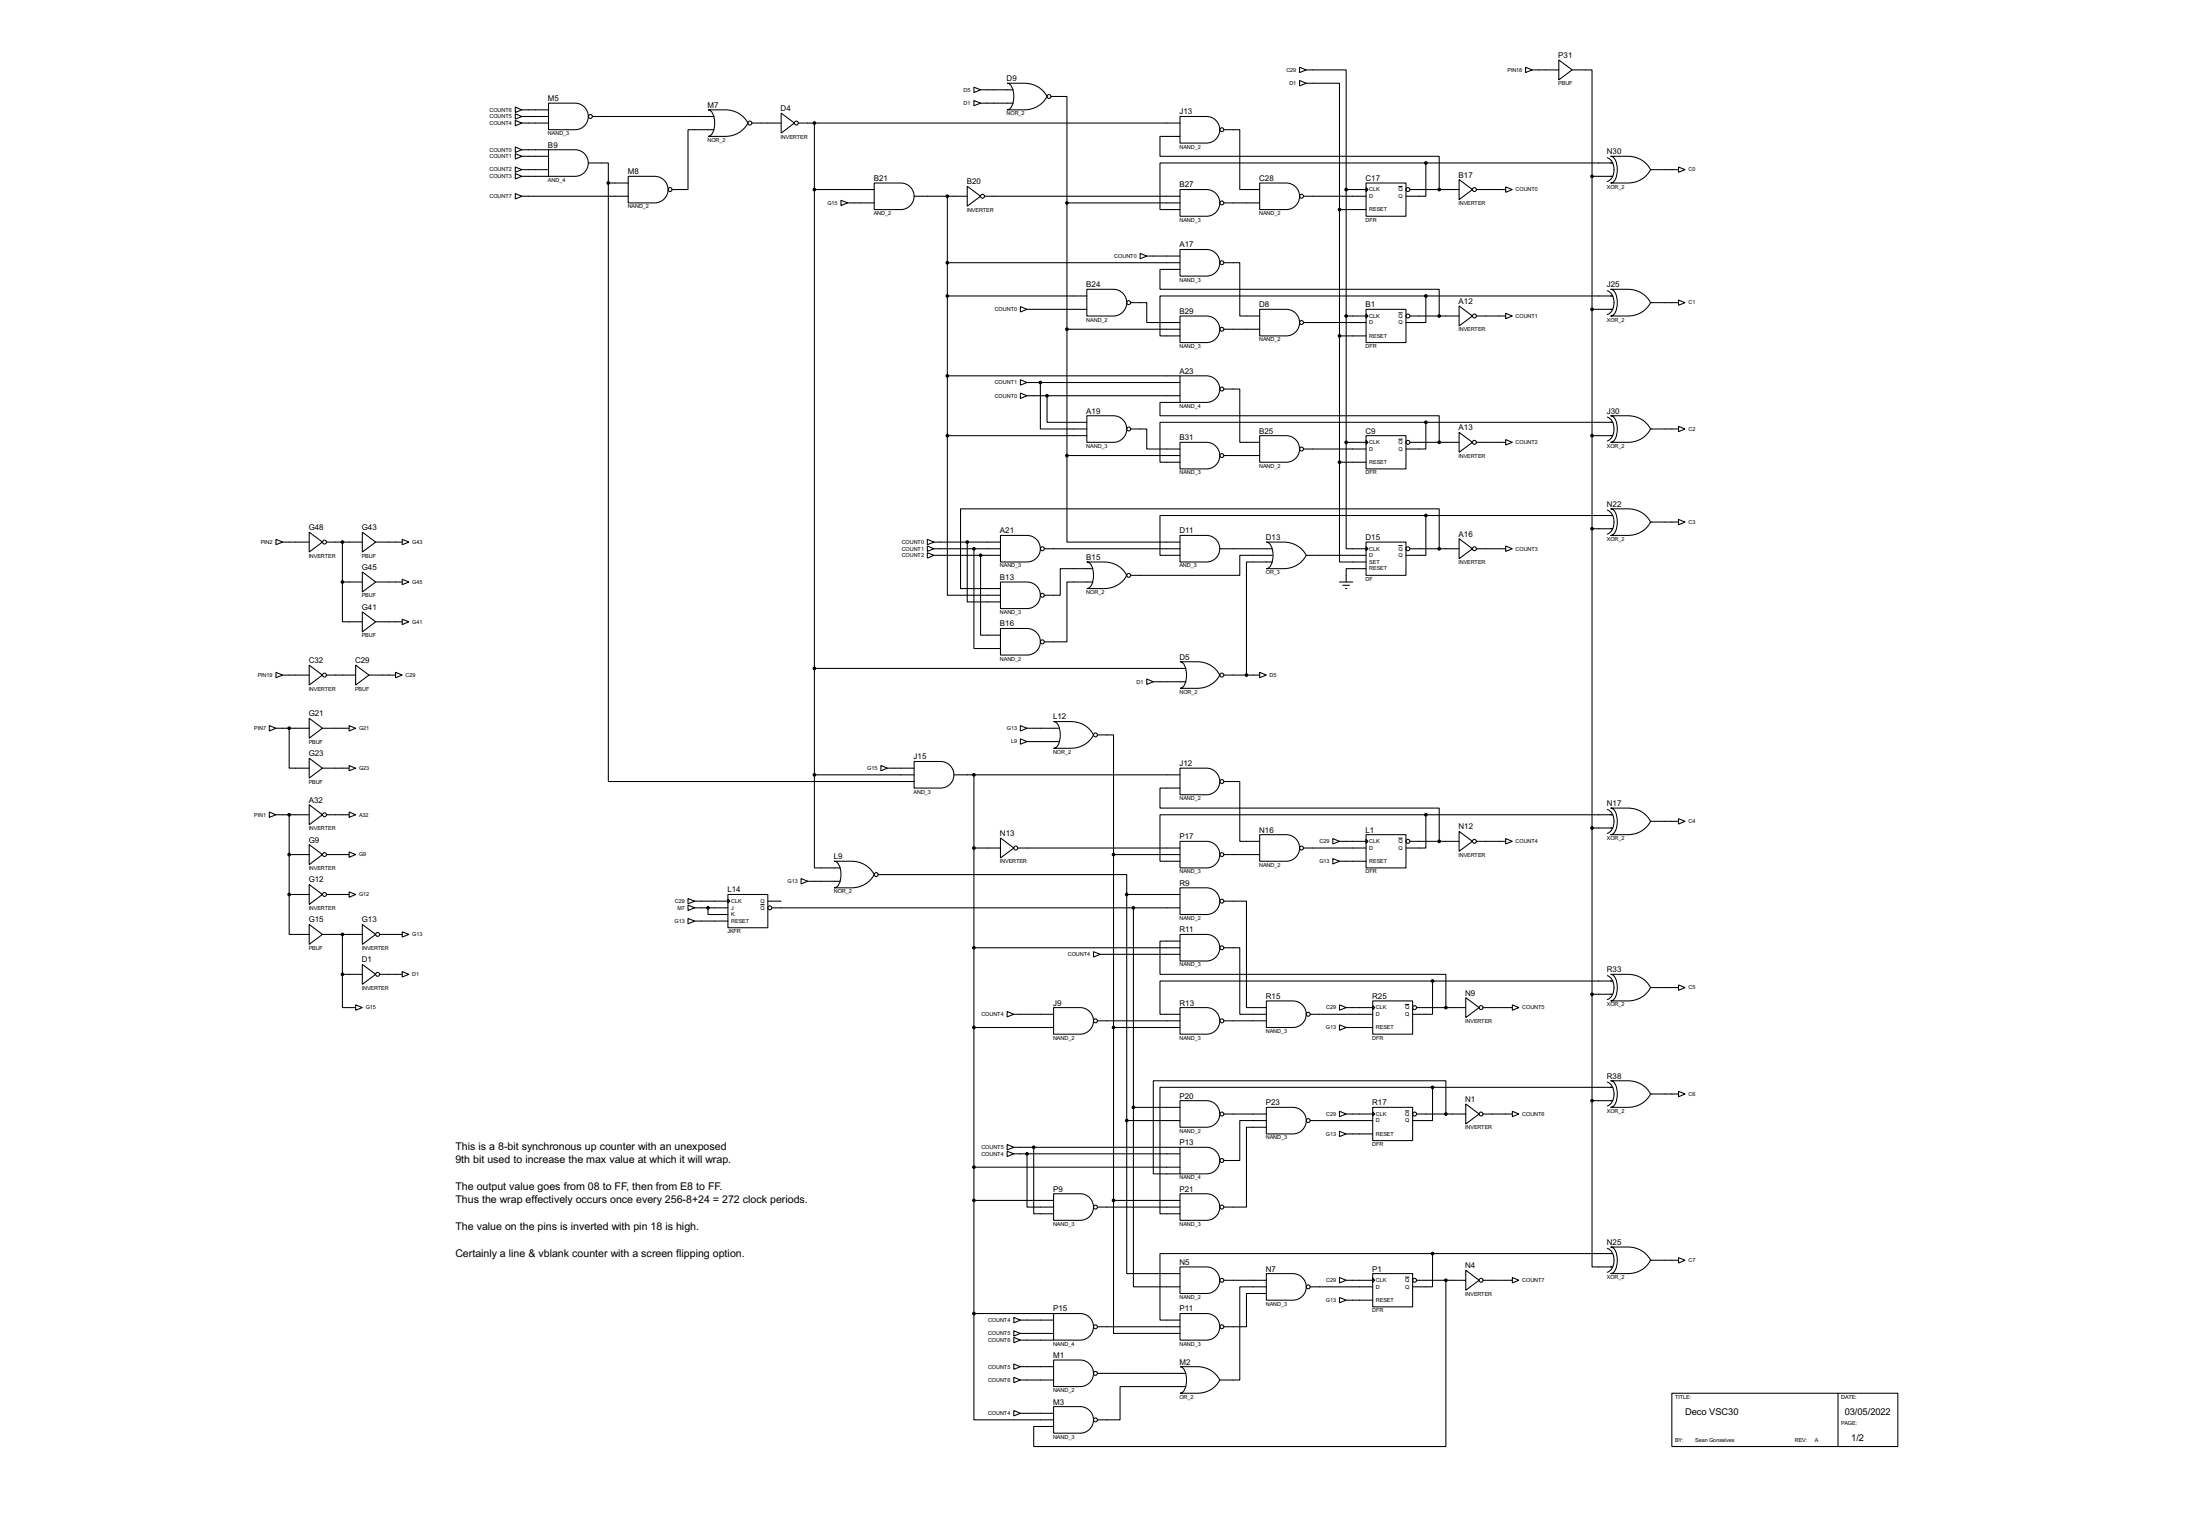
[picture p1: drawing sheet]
<svg xmlns="http://www.w3.org/2000/svg" width="841mm" height="587mm" viewBox="0 0 841 587" stroke-linecap="round" stroke-linejoin="round" font-family="sans-serif">
<g fill="none" stroke="#000" stroke-width=".4">
<path d="M209.6 39.4h10.2a5.1 5.1 0 0 1 5 5.1 5.1 5.1 0 0 1-5 5.1h-10.2zM372.2 33.3l2.5 1-2.5 1.1zM372.2 38.4l2.5 1-2.5 1zM374.7 34.3h12.5M374.7 39.4h12.5M384.9 31.8h6.6a9.6 9.6 0 0 1 8.6 5.1 9.6 9.6 0 0 1-8.6 5.1h-6.6a4.5 4.5 0 0 0 2.5-5.1l-.4-2.9a2.81 2.81 0 0 0-2.1-2.2zM401.6 36.9h6.1v40.6M496.6 25.7l2.6 1-2.6 1zM496.6 30.8l2.6 1-2.6 1zM499.2 26.7h15.2v45.7M499.2 31.8h12.7v48.3M583 25.7l2.5 1-2.5 1z"/>
<path d="M585.5 26.7h10.2M595.7 22.9l5.1 3.8-5.1 3.8zM600.8 26.7h7.6v40.7M196.9 56.2l2.5 1-2.5 1zM196.9 58.7l2.5 1-2.5 1.1zM196.9 46l2.5 1-2.5 1.1zM196.9 43.5l2.5 1-2.5 1zM196.9 40.9l2.5 1.1-2.5 1zM199.4 57.2h10.2M199.4 59.7h10.2M199.4 47h10.2M199.4 44.5h10.2"/>
<path d="M199.4 42h10.2M209.6 57.2h10.2a5.1 5.1 0 0 1 5 5.1 5.1 5.1 0 0 1-5 5.1h-10.2zM226.4 44.5h46.5M270.6 42h6.6a9.6 9.6 0 0 1 8.6 5 9.6 9.6 0 0 1-8.6 5.1h-6.6a4.5 4.5 0 0 0 2.5-5.1 4.4 4.4 0 0 0-2.5-5zM272.9 49.6h-10v22.8h-6.1M287.3 47h11.2M298.5 43.2l5.1 3.8-5.1 3.9zM305.1 47h145.8M311.2 47v249M450.9 44.5h10.2a5.1 5.1 0 0 1 5 5.1 5.1 5.1 0 0 1-5 5.1h-10.2zM450.9 52.1h-7.6v7.6h106.7v12.7M467.7 49.6h6.1v22.8h7.6"/>
<path d="M615.5 59.7h6.6a9.5 9.5 0 0 1 8.6 5.1 9.5 9.5 0 0 1-8.6 5.1h-6.6a3.2 3.2 0 0 0 2.3-3.1 7.8 7.8 0 0 0-1.3-6.7zM196.9 63.8l2.5 1-2.5 1zM196.9 66.3l2.5 1.1-2.5 1zM196.9 74l2.5 1-2.5 1zM199.4 64.8h10.2M199.4 75h40.7M199.4 67.4h10.2M224.8 62.3h7.7v7.6M232.5 69.9v228.6h116.8M232.5 69.9h7.6M240.1 67.4h10.1a5.1 5.1 0 0 1 5.1 5 5.1 5.1 0 0 1-5.1 5.1h-10.1zM311.2 72.4h22.9"/>
<path d="M321.4 76.5l2.5 1-2.5 1zM323.9 77.5h10.2M334.1 69.9h10.1a5.1 5.1 0 0 1 5.1 5.1 5.1 5.1 0 0 1-5.1 5.1h-10.1zM349.3 75h20.3M362 75v91.4M369.6 71.2l5.1 3.8-5.1 3.8zM376.2 75h74.7M407.7 77.5h43.2M407.7 77.5v96.5M450.9 72.4h10.2a5.1 5.1 0 0 1 5 5.1 5.1 5.1 0 0 1-5 5.1h-10.2zM467.7 77.5h13.7M481.4 69.9h10.1a5.1 5.1 0 0 1 5.1 5.1 5.1 5.1 0 0 1-5.1 5.1h-10.1z"/>
<path d="M498.1 75h23.9M514.4 72.4h7.6M514.4 72.4v96.6M522 69.9h15.3v12.7h-15.3zM522 71.7l.8 .7-.8 .8zM538.8 72.4h18.8M544.9 62.3h-101.6v17.8h7.6M544.9 62.3v12.7h-7.6M544.9 62.3h71.4M557.6 68.6l5.1 3.8-5.1 3.9zM564.2 72.4h11.2M575.4 71.4l2.5 1-2.5 1.1z"/>
<path d="M608.4 67.4v353M608.4 67.4h7.9M614.2 60.3a5.3 5.3 0 0 1 0 9.1M630.7 64.8h10.7M641.4 63.8l2.5 1-2.5 1zM435.7 96.8l2.5 1-2.5 1.1zM438.2 97.8h12.7M450.9 95.3h10.2a5.1 5.1 0 0 1 5 5.1 5.1 5.1 0 0 1-5 5.1h-10.2zM511.9 80.1h10.1M511.9 80.1v96.5M362 113.1h53.3M362 100.4h88.9"/>
<path d="M389.9 117.1l2.6 1.1-2.6 1zM392.5 118.2h22.8M415.3 110.5h10.2a5.1 5.1 0 0 1 5.1 5.1 5.1 5.1 0 0 1-5.1 5.1h-10.2zM432.1 115.6h6.1v7.6h12.7M450.9 102.9h-7.6v7.6h106.7v10.2M467.7 100.4h6.1v20.3h7.6M481.4 118.2h10.1a5.1 5.1 0 0 1 5.1 5 5.1 5.1 0 0 1-5.1 5.1h-10.1zM522 118.2h15.3v12.7h-15.3zM522 119.9l.8 .8-.8 .8zM544.9 113.1v10.1h-7.6M544.9 113.1h-101.6v15.2h7.6M544.9 113.1h71.4"/>
<path d="M557.6 116.9l5.1 3.8-5.1 3.8zM575.4 119.7l2.5 1-2.5 1zM608.4 118.2h7.9M614.2 111.1a5.3 5.3 0 0 1 0 9.1M615.5 110.5h6.6a9.5 9.5 0 0 1 8.6 5.1 9.5 9.5 0 0 1-8.6 5.1h-6.6a3.2 3.2 0 0 0 2.3-3.1 7.8 7.8 0 0 0-1.3-6.7zM630.7 115.6h10.7M641.4 114.6l2.5 1-2.5 1zM407.7 125.8h43.2M450.9 120.7h10.2a5.1 5.1 0 0 1 5 5.1 5.1 5.1 0 0 1-5 5.1h-10.2zM467.7 125.8h13.7M498.1 123.2h23.9M511.9 128.3h10.1"/>
<path d="M514.4 120.7h7.6M538.8 120.7h18.8M564.2 120.7h11.2M362 143.6h88.9M389.9 150.2l2.6 1-2.6 1zM389.9 145.1l2.6 1-2.6 1zM392.5 146.1h58.4M392.5 151.2h58.4M397.6 146.1v17.8h17.7M400.1 151.2v10.1h15.2M415.3 158.8h10.2a5.1 5.1 0 0 1 5.1 5.1 5.1 5.1 0 0 1-5.1 5.1h-10.2zM450.9 143.6h10.2a5.1 5.1 0 0 1 5 5 5.1 5.1 0 0 1-5 5.1h-10.2z"/>
<path d="M450.9 153.7h-7.6v5.1h106.7v10.2M467.7 148.6h6.1v20.4h7.6M614.2 159.3a5.5 5.5 0 0 1 .6 8.9l-.6 .3M615.5 158.8h6.6a9.4 9.4 0 0 1 8.6 5.1 9.5 9.5 0 0 1-8.6 5.1h-6.6a3.2 3.2 0 0 0 2.3-3.2 7.7 7.7 0 0 0-1.3-6.6zM362 166.4v61h20.3M362 166.4h53.3M407.7 174v33.1h43.2M407.7 174h43.2M432.1 163.9h6.1v7.6h12.7M450.9 169h10.2a5.1 5.1 0 0 1 5 5 5.1 5.1 0 0 1-5 5.1h-10.2zM467.7 174h13.7M481.4 166.4h10.1a5.1 5.1 0 0 1 5.1 5.1 5.1 5.1 0 0 1-5.1 5.1h-10.1z"/>
<path d="M498.1 171.5h23.9M511.9 176.6v38.1h10.1M511.9 176.6h10.1M514.4 169v40.6h7.6M514.4 169h7.6M522 166.4h15.3v12.7h-15.3zM522 168.2l.8 .8-.8 .7zM538.8 169h18.8M544.9 161.3v10.2h-7.6M544.9 161.3h-101.6v15.3h7.6M544.9 161.3h71.4M557.6 165.2l5.1 3.8-5.1 3.8z"/>
<path d="M564.2 169h11.2M575.4 167.9l2.5 1.1-2.5 1zM608.4 166.4h7.9M630.7 163.9h10.7M641.4 162.9l2.5 1-2.5 1zM544.9 196.9v15.2h-7.6M544.9 196.9h-101.6v15.2h7.6M544.9 196.9h71.4M614.2 194.9a5.4 5.4 0 0 1 0 9.1M615.5 194.4h6.6a9.4 9.4 0 0 1 8.6 5 9.5 9.5 0 0 1-8.6 5.1h-6.6a3.2 3.2 0 0 0 2.3-3.1 7.7 7.7 0 0 0-1.3-6.6zM630.7 199.4h10.7M641.4 198.4l2.5 1-2.5 1.1z"/>
<path d="M105.5 206l2.5 1.1-2.5 1zM108 207.1h10.2M118.2 203.3l5 3.8-5 3.8zM124.8 207.1h13.7M130.9 207.1v15.2M138.5 203.3l5.1 3.8-5.1 3.8zM138.5 218.5l5.1 3.8-5.1 3.8zM143.6 207.1h10.1M153.7 206l2.6 1.1-2.6 1zM354.4 206l2.5 1.1-2.5 1zM354.4 208.6l2.5 1-2.5 1zM354.4 211.1l2.5 1-2.5 1.1z"/>
<path d="M356.9 207.1h25.4M356.9 212.1h25.4M356.9 209.6h25.4M369.6 207.1v22.8h12.7M372.2 209.6v38.1h10.1M374.7 212.1v30.5h7.6M382.3 204.5h10.2a5.1 5.1 0 0 1 5.1 5.1 5.1 5.1 0 0 1-5.1 5.1h-10.2zM399.1 209.6h51.8M415.3 214.7h6.6a9.5 9.5 0 0 1 8.7 5.1 9.5 9.5 0 0 1-8.7 5h-6.6a3.1 3.1 0 0 0 2.4-3.1 7.8 7.8 0 0 0-1.3-6.6zM417.6 217.2h-12.4v10.2h-6.1M450.9 204.5h10.2a5.1 5.1 0 0 1 5 5.1 5.1 5.1 0 0 1-5 5.1h-10.2zM466.1 209.6h20.1"/>
<path d="M483.9 207.1h6.6a9.6 9.6 0 0 1 8.7 5 9.6 9.6 0 0 1-8.7 5.1h-6.6a4.5 4.5 0 0 0 2.6-5.1 4.4 4.4 0 0 0-2.6-5zM486.2 212.1h-12.4v7.7h-41.7M486.2 214.7h-9.9v43.2M499.2 212.1h22.8M522 207.1h15.3v12.7h-15.3zM522 208.8l.8 .8-.8 .8zM522 217.2h-7.6v5.1M538.8 209.6h18.8M550 209.6v-15.2h-182.9v30.4h15.2M557.6 205.8l5.1 3.8-5.1 3.8zM564.2 209.6h11.2M575.4 208.6l2.5 1-2.5 1z"/>
<path d="M608.4 202h7.9M130.9 222.3v15.2h7.6M130.9 222.3h7.6M138.5 233.7l5.1 3.8-5.1 3.9zM143.6 222.3h10.1M143.6 237.5h10.1M153.7 221.3l2.6 1-2.6 1zM153.7 236.5l2.6 1-2.6 1.1zM382.3 222.3h10.2a5.1 5.1 0 0 1 5.1 5.1 5.1 5.1 0 0 1-5.1 5.1h-10.2zM417.6 222.3h-9.9v22.9h-8.6M511.9 222.3h5M513.1 223.6h2.6"/>
<path d="M514.2 224.8h.5M105.5 256.8l2.5 1.1-2.5 1zM108 257.9h10.2M118.2 254.1l5 3.8-5 3.8zM124.8 257.9h11.1M135.9 254.1l5.1 3.8-5.1 3.8zM141 257.9h10.2M151.2 256.8l2.5 1.1-2.5 1zM311.2 255.3h142M382.3 240.1h10.2a5.1 5.1 0 0 1 5.1 5 5.1 5.1 0 0 1-5.1 5.1h-10.2zM438.2 259.4l2.5 1-2.5 1zM450.9 252.8h6.6a9.5 9.5 0 0 1 8.6 5.1 9.4 9.4 0 0 1-8.6 5h-6.6a3.1 3.1 0 0 0 2.3-3.1 7.9 7.9 0 0 0-1.3-6.6z"/>
<path d="M467.7 257.9h13.7M481.4 256.8l2.5 1.1-2.5 1zM102.9 277.2l2.6 1-2.6 1zM105.5 278.2h12.7M110.5 278.2v15.2h7.7M118.2 274.4l5 3.8-5 3.8zM123.2 278.2h10.2M133.4 277.2l2.5 1-2.5 1zM389.9 277.2l2.6 1-2.6 1zM392.5 278.2h12.4M402.6 275.6h6.6a9.5 9.5 0 0 1 8.7 5.1 9.5 9.5 0 0 1-8.7 5.1h-6.6a3.2 3.2 0 0 0 2.4-3.1 7.8 7.8 0 0 0-1.3-6.7zM440.7 260.4h12.5"/>
<path d="M118.2 289.6l5 3.8-5 3.8zM123.2 293.4h10.2M133.4 292.4l2.5 1-2.5 1zM311.2 296v35.5h9.9M311.2 296h38.1M336.6 292.4l2.5 1-2.5 1zM339.1 293.4h10.2M349.3 290.9h10.2a5.1 5.1 0 0 1 5 5 5.1 5.1 0 0 1-5 5.1h-10.2zM364.5 296h86.4M372.2 296v205.7M389.9 282.2l2.6 1.1-2.6 1zM392.5 283.3h12.4"/>
<path d="M419.4 280.7h6.1v45.7M450.9 293.4h10.2a5.1 5.1 0 0 1 5 5.1 5.1 5.1 0 0 1-5 5.1h-10.2zM467.7 298.5h6.1v22.9h7.6M102.9 310.2l2.6 1-2.6 1zM105.5 311.2h12.7M110.5 311.2v30.5M118.2 307.4l5 3.8-5 3.8zM124.8 311.2h8.6M133.4 310.2l2.5 1-2.5 1zM450.9 301h-7.6v7.7h106.7v12.7M481.4 318.8h10.1a5.1 5.1 0 0 1 5.1 5.1 5.1 5.1 0 0 1-5.1 5.1h-10.1zM522 318.8h15.3v12.7h-15.3z"/>
<path d="M544.9 311.2v12.7h-7.6M544.9 311.2h-101.6v17.8h7.6M544.9 311.2h71.4M557.6 317.6l5.1 3.8-5.1 3.8zM608.4 316.3h7.9M614.2 309.2a5.4 5.4 0 0 1 0 9.1M615.5 308.7h6.6a9.4 9.4 0 0 1 8.6 5 9.5 9.5 0 0 1-8.6 5.1h-6.6a3.2 3.2 0 0 0 2.3-3.1 7.7 7.7 0 0 0-1.3-6.6zM630.7 313.7h10.7M641.4 312.7l2.5 1-2.5 1.1zM110.5 326.4h7.7M118.2 322.6l5 3.8-5 3.9zM118.2 337.9l5 3.8-5 3.8z"/>
<path d="M124.8 326.4h8.6M133.4 325.4l2.5 1-2.5 1.1zM306.1 335.6l2.6 1-2.6 1zM308.7 336.6h12.4M318.8 329h6.6a9.6 9.6 0 0 1 8.7 5.1 9.6 9.6 0 0 1-8.7 5h-6.6a3.2 3.2 0 0 0 2.4-3.1 7.7 7.7 0 0 0-1.4-6.6zM335.6 334.1h95v7.6M372.2 323.9h10.1M382.3 320.1l5.1 3.8-5.1 3.8zM388.9 323.9h62M425.5 326.4h25.4M425.5 326.4v132.1M450.9 321.4h10.2a5.1 5.1 0 0 1 5 5 5.1 5.1 0 0 1-5 5.1h-10.2z"/>
<path d="M450.9 339.1h10.2a5.1 5.1 0 0 1 5 5.1 5.1 5.1 0 0 1-5 5.1h-10.2zM467.7 326.4h13.7M498.1 323.9h23.9M509.3 320.3l2.6 1.1-2.6 1zM509.3 328l2.6 1-2.6 1zM511.9 321.4h10.1M511.9 329h10.1M522 320.6l.8 .8-.8 .7zM538.8 321.4h18.8M564.2 321.4h11.2M575.4 320.3l2.5 1.1-2.5 1zM110.5 341.7v15.2h7.7"/>
<path d="M110.5 341.7h7.7M118.2 353.1l5 3.8-5 3.8zM123.2 356.9h15.3M124.8 341.7h8.6M130.9 356.9v15.3M133.4 340.7l2.5 1-2.5 1zM138.5 353.1l5.1 3.8-5.1 3.8zM145.1 356.9h8.6M153.7 355.9l2.6 1-2.6 1zM262.9 343.2l2.6 1-2.6 1zM262.9 345.7l2.6 1.1-2.6 1zM262.9 350.8l2.6 1-2.6 1.1z"/>
<path d="M265.5 344.2h12.7M265.5 346.8h12.7M265.5 351.8h12.7M270.6 346.8v2.5h7.6M278.2 341.7h15.2v12.7h-15.2zM278.2 343.5l.7 .7-.7 .8zM293.4 344.2h5.1M294.9 346.8h156M430.6 341.7h20.3M430.6 341.7v86.3M433.1 346.8v76.2M450.9 356.9h10.2a5.1 5.1 0 0 1 5 5.1 5.1 5.1 0 0 1-5 5.1h-10.2z"/>
<path d="M450.9 359.5h-7.6v12.7h109.2v12.7M467.7 344.2h8.6v40.7h7.6M130.9 372.2v12.7h5M130.9 372.2h7.6M138.5 368.4l5.1 3.8-5.1 3.8zM145.1 372.2h8.6M153.7 371.1l2.6 1.1-2.6 1zM372.2 362h78.7M417.9 363.5l2.5 1-2.5 1.1zM420.4 364.5h30.5M467.7 362h6.1v25.4h10.1M547.4 374.7v12.7h-7.6"/>
<path d="M547.4 374.7h-104.1v12.7h7.6M547.4 374.7h68.9M608.4 379.8h7.9M614.2 372.7a5.4 5.4 0 0 1 0 9.1M615.5 372.2h6.6a9.4 9.4 0 0 1 8.6 5 9.5 9.5 0 0 1-8.6 5.1h-6.6a3.2 3.2 0 0 0 2.3-3.1 7.7 7.7 0 0 0-1.3-6.6zM630.7 377.2h10.7M641.4 376.2l2.5 1-2.5 1.1zM135.9 383.8l2.6 1.1-2.6 1zM372.2 392.5h30.4M384.9 386.4l2.5 1-2.5 1zM387.4 387.4h15.2M402.6 384.9h10.2a5.1 5.1 0 0 1 5.1 5 5.1 5.1 0 0 1-5.1 5.1h-10.2z"/>
<path d="M419.4 389.9h31.5M425.5 392.5h25.4M450.9 384.9h10.2a5.1 5.1 0 0 1 5 5 5.1 5.1 0 0 1-5 5.1h-10.2zM467.7 389.9h16.2M483.9 382.3h10.2a5.1 5.1 0 0 1 5.1 5.1 5.1 5.1 0 0 1-5.1 5.1h-10.2zM500.7 387.4h23.9M511.9 383.8l2.5 1.1-2.5 1zM511.9 391.5l2.5 1-2.5 1zM514.4 384.9h10.2M514.4 392.5h10.2M524.6 382.3h15.2v12.7h-15.2zM524.6 384.1l.7 .8-.7 .7z"/>
<path d="M541.3 384.9h18.8M560.1 381.1l5.1 3.8-5.1 3.8zM566.7 384.9h11.2M577.9 383.8l2.5 1.1-2.5 1zM547.4 415.3v12.7h-7.6M547.4 415.3h-104.1v48.3h7.6M547.4 415.3h68.9M614.2 413.3a5.5 5.5 0 0 1 .6 8.9l-.6 .3M615.5 412.8h6.6a9.4 9.4 0 0 1 8.6 5.1 9.5 9.5 0 0 1-8.6 5.1h-6.6a3.2 3.2 0 0 0 2.3-3.2 7.7 7.7 0 0 0-1.3-6.6zM630.7 417.9h10.7M641.4 416.9l2.5 1-2.5 1zM384.9 439.7l2.5 1-2.5 1.1z"/>
<path d="M384.9 437.2l2.5 1-2.5 1zM387.4 438.2h63.5M395 438.2v25.4h7.6M430.6 428v58.5h20.3M430.6 428h20.3M433.1 423v68.5h17.8M433.1 423h17.8M450.9 420.4h10.2a5.1 5.1 0 0 1 5 5.1 5.1 5.1 0 0 1-5 5.1h-10.2zM450.9 438.2h10.2a5.1 5.1 0 0 1 5 5.1 5.1 5.1 0 0 1-5 5.1h-10.2zM467.7 425.5h16.2M483.9 423h10.2a5.1 5.1 0 0 1 5.1 5 5.1 5.1 0 0 1-5.1 5.1h-10.2zM483.9 428h-10.1v15.3h-6.1"/>
<path d="M483.9 430.6h-7.6v30.5h-8.6M500.7 428h23.9M511.9 424.5l2.5 1-2.5 1zM511.9 432.1l2.5 1-2.5 1zM514.4 425.5h10.2M514.4 433.1h10.2M524.6 423h15.2v12.7h-15.2zM524.6 424.7l.7 .8-.7 .8zM541.3 425.5h18.8M552.5 425.5v-12.7h-111.8v35.6h10.2M560.1 421.7l5.1 3.8-5.1 3.8zM566.7 425.5h11.2"/>
<path d="M577.9 424.5l2.5 1-2.5 1zM608.4 420.4v63.5h7.9M608.4 420.4h7.9M372.2 458.5h30.4M372.2 445.8h78.7M387.4 440.7h63.5M392.5 440.7v20.4h10.1M402.6 456h10.2a5.1 5.1 0 0 1 5.1 5 5.1 5.1 0 0 1-5.1 5.1h-10.2zM425.5 458.5v50.8h25.4M425.5 458.5h25.4M450.9 456h10.2a5.1 5.1 0 0 1 5 5 5.1 5.1 0 0 1-5 5.1h-10.2zM419.4 461.1h31.5"/>
<path d="M547.4 478.8v12.7h-7.6M547.4 478.8h-104.1v25.4h7.6M547.4 478.8h68.9M614.2 476.8a5.5 5.5 0 0 1 .6 8.9l-.6 .3M615.5 476.3h6.6a9.4 9.4 0 0 1 8.6 5.1 9.5 9.5 0 0 1-8.6 5.1h-6.6a3.2 3.2 0 0 0 2.3-3.2 7.7 7.7 0 0 0-1.3-6.6zM450.9 483.9h10.2a5.1 5.1 0 0 1 5 5.1 5.1 5.1 0 0 1-5 5.1h-10.2zM467.7 489h16.2M483.9 486.5h10.2a5.1 5.1 0 0 1 5.1 5 5.1 5.1 0 0 1-5.1 5.1h-10.2zM483.9 491.5h-10.1v35.6h-7.7M483.9 494.1h-7.6v12.7h-8.6M500.7 491.5h23.9M511.9 488l2.5 1-2.5 1z"/>
<path d="M511.9 495.6l2.5 1-2.5 1zM514.4 489h10.2M514.4 496.6h10.2M524.6 486.5h15.2v12.7h-15.2zM524.6 488.2l.7 .8-.7 .8zM541.3 489h18.8M552.5 489v63.5h-157.5v-7.6h7.6M560.1 485.2l5.1 3.8-5.1 3.8zM566.7 489h11.2M577.9 488l2.5 1-2.5 1zM630.7 481.4h10.7M641.4 480.4l2.5 1-2.5 1z"/>
<path d="M372.2 501.7v40.6h30.4M372.2 501.7h30.4M387.4 503.2l2.5 1-2.5 1.1zM387.4 508.3l2.5 1-2.5 1zM387.4 510.8l2.5 1.1-2.5 1zM389.9 504.2h12.7M389.9 509.3h12.7M389.9 511.9h12.7M402.6 519.5h10.2a5.1 5.1 0 0 1 5.1 5 5.1 5.1 0 0 1-5.1 5.1h-10.2zM402.6 501.7h10.2a5.1 5.1 0 0 1 5.1 5.1 5.1 5.1 0 0 1-5.1 5.1h-10.2zM419.4 506.8h31.5M450.9 501.7h10.2a5.1 5.1 0 0 1 5 5.1 5.1 5.1 0 0 1-5 5.1h-10.2z"/>
<path d="M387.4 538.8l2.5 1-2.5 1zM387.4 521l2.5 1-2.5 1zM387.4 526.1l2.5 1-2.5 1zM389.9 539.8h12.7M389.9 527.1h12.7M389.9 522h12.7M402.6 537.3h10.2a5.1 5.1 0 0 1 5.1 5 5.1 5.1 0 0 1-5.1 5.1h-10.2zM419.4 524.6h33.8M450.9 522h6.6a9.5 9.5 0 0 1 8.6 5.1 9.4 9.4 0 0 1-8.6 5.1h-6.6a3.2 3.2 0 0 0 2.3-3.2 7.9 7.9 0 0 0-1.3-6.6zM453.2 529.6h-25.2v12.7h-8.6M638.9 532.2h86.3v20.3h-86.3zM702.4 532.2v20.3"/>
<circle cx="400.8" cy="36.9" r=".75"/>
<circle cx="225.6" cy="44.5" r=".75"/>
<circle cx="286.5" cy="47" r=".75"/>
<circle cx="304.3" cy="47" r=".75"/>
<circle cx="466.9" cy="49.6" r=".75"/>
<circle cx="256" cy="72.4" r=".75"/>
<circle cx="375.4" cy="75" r=".75"/>
<circle cx="466.9" cy="77.5" r=".75"/>
<circle cx="497.3" cy="75" r=".75"/>
<circle cx="538" cy="72.4" r=".75"/>
<circle cx="563.4" cy="72.4" r=".75"/>
<circle cx="431.3" cy="115.6" r=".75"/>
<circle cx="466.9" cy="100.4" r=".75"/>
<circle cx="466.9" cy="125.8" r=".75"/>
<circle cx="497.3" cy="123.2" r=".75"/>
<circle cx="538" cy="120.7" r=".75"/>
<circle cx="563.4" cy="120.7" r=".75"/>
<circle cx="466.9" cy="148.6" r=".75"/>
<circle cx="431.3" cy="163.9" r=".75"/>
<circle cx="466.9" cy="174" r=".75"/>
<circle cx="497.3" cy="171.5" r=".75"/>
<circle cx="538" cy="169" r=".75"/>
<circle cx="563.4" cy="169" r=".75"/>
<circle cx="124" cy="207.1" r=".75"/>
<circle cx="398.3" cy="209.6" r=".75"/>
<circle cx="431.3" cy="219.8" r=".75"/>
<circle cx="538" cy="209.6" r=".75"/>
<circle cx="563.4" cy="209.6" r=".75"/>
<circle cx="398.3" cy="227.4" r=".75"/>
<circle cx="124" cy="257.9" r=".75"/>
<circle cx="398.3" cy="245.2" r=".75"/>
<circle cx="466.9" cy="257.9" r=".75"/>
<circle cx="418.6" cy="280.7" r=".75"/>
<circle cx="466.9" cy="298.5" r=".75"/>
<circle cx="124" cy="311.2" r=".75"/>
<circle cx="124" cy="326.4" r=".75"/>
<circle cx="334.8" cy="334.1" r=".75"/>
<circle cx="388.1" cy="323.9" r=".75"/>
<circle cx="466.9" cy="326.4" r=".75"/>
<circle cx="497.3" cy="323.9" r=".75"/>
<circle cx="538" cy="321.4" r=".75"/>
<circle cx="563.4" cy="321.4" r=".75"/>
<circle cx="124" cy="341.7" r=".75"/>
<circle cx="144.3" cy="356.9" r=".75"/>
<circle cx="294.1" cy="346.8" r=".75"/>
<circle cx="466.9" cy="344.2" r=".75"/>
<circle cx="144.3" cy="372.2" r=".75"/>
<circle cx="466.9" cy="362" r=".75"/>
<circle cx="418.6" cy="389.9" r=".75"/>
<circle cx="466.9" cy="389.9" r=".75"/>
<circle cx="499.9" cy="387.4" r=".75"/>
<circle cx="540.5" cy="384.9" r=".75"/>
<circle cx="565.9" cy="384.9" r=".75"/>
<circle cx="466.9" cy="425.5" r=".75"/>
<circle cx="499.9" cy="428" r=".75"/>
<circle cx="540.5" cy="425.5" r=".75"/>
<circle cx="565.9" cy="425.5" r=".75"/>
<circle cx="466.9" cy="443.3" r=".75"/>
<circle cx="418.6" cy="461.1" r=".75"/>
<circle cx="466.9" cy="461.1" r=".75"/>
<circle cx="466.9" cy="489" r=".75"/>
<circle cx="499.9" cy="491.5" r=".75"/>
<circle cx="540.5" cy="489" r=".75"/>
<circle cx="565.9" cy="489" r=".75"/>
<circle cx="418.6" cy="506.8" r=".75"/>
<circle cx="466.9" cy="506.8" r=".75"/>
<circle cx="418.6" cy="524.6" r=".75"/>
<circle cx="418.6" cy="542.3" r=".75"/>
</g>
<path d="M534.4 71.2h1.6M534.4 119.5h1.6M534.4 167.8h1.6M534.4 208.4h1.6M534.4 320.2h1.6M290.6 345.6h1.6M536.9 383.7h1.6M536.9 424.3h1.6M536.9 487.8h1.6" fill="none" stroke="#000" stroke-width=".38"/>
<g fill="#000" stroke="#000" stroke-width=".4">
<circle cx="311.2" cy="47" r=".5"/>
<circle cx="232.4" cy="69.9" r=".5"/>
<circle cx="311.2" cy="72.4" r=".5"/>
<circle cx="362" cy="75" r=".5"/>
<circle cx="407.7" cy="77.5" r=".5"/>
<circle cx="514.4" cy="72.4" r=".5"/>
<circle cx="544.8" cy="62.3" r=".5"/>
<circle cx="549.9" cy="72.4" r=".5"/>
<circle cx="608.3" cy="67.4" r=".5"/>
<circle cx="511.8" cy="80.1" r=".5"/>
<circle cx="362" cy="113.1" r=".5"/>
<circle cx="362" cy="100.4" r=".5"/>
<circle cx="544.8" cy="113.1" r=".5"/>
<circle cx="608.3" cy="118.2" r=".5"/>
<circle cx="407.7" cy="125.8" r=".5"/>
<circle cx="511.8" cy="128.3" r=".5"/>
<circle cx="514.4" cy="120.7" r=".5"/>
<circle cx="549.9" cy="120.7" r=".5"/>
<circle cx="362" cy="143.6" r=".5"/>
<circle cx="397.5" cy="146.1" r=".5"/>
<circle cx="400.1" cy="151.2" r=".5"/>
<circle cx="362" cy="166.4" r=".5"/>
<circle cx="407.7" cy="174" r=".5"/>
<circle cx="511.8" cy="176.6" r=".5"/>
<circle cx="514.4" cy="169" r=".5"/>
<circle cx="544.8" cy="161.3" r=".5"/>
<circle cx="549.9" cy="169" r=".5"/>
<circle cx="608.3" cy="166.4" r=".5"/>
<circle cx="544.8" cy="196.9" r=".5"/>
<circle cx="130.8" cy="207.1" r=".5"/>
<circle cx="369.6" cy="207.1" r=".5"/>
<circle cx="372.1" cy="209.6" r=".5"/>
<circle cx="374.7" cy="212.1" r=".5"/>
<circle cx="549.9" cy="209.6" r=".5"/>
<circle cx="608.3" cy="202" r=".5"/>
<circle cx="130.8" cy="222.3" r=".5"/>
<circle cx="311.2" cy="255.3" r=".5"/>
<circle cx="476.3" cy="257.9" r=".5"/>
<circle cx="110.5" cy="278.2" r=".5"/>
<circle cx="311.2" cy="296" r=".5"/>
<circle cx="372.1" cy="296" r=".5"/>
<circle cx="110.5" cy="311.2" r=".5"/>
<circle cx="544.8" cy="311.2" r=".5"/>
<circle cx="608.3" cy="316.3" r=".5"/>
<circle cx="110.5" cy="326.4" r=".5"/>
<circle cx="372.1" cy="323.9" r=".5"/>
<circle cx="425.5" cy="326.4" r=".5"/>
<circle cx="549.9" cy="321.4" r=".5"/>
<circle cx="110.5" cy="341.7" r=".5"/>
<circle cx="130.8" cy="356.9" r=".5"/>
<circle cx="270.5" cy="346.8" r=".5"/>
<circle cx="430.5" cy="341.7" r=".5"/>
<circle cx="433.1" cy="346.8" r=".5"/>
<circle cx="130.8" cy="372.2" r=".5"/>
<circle cx="372.1" cy="362" r=".5"/>
<circle cx="547.4" cy="374.7" r=".5"/>
<circle cx="608.3" cy="379.8" r=".5"/>
<circle cx="372.1" cy="392.5" r=".5"/>
<circle cx="425.5" cy="392.5" r=".5"/>
<circle cx="552.5" cy="384.9" r=".5"/>
<circle cx="547.4" cy="415.3" r=".5"/>
<circle cx="395" cy="438.2" r=".5"/>
<circle cx="430.5" cy="428" r=".5"/>
<circle cx="433.1" cy="423" r=".5"/>
<circle cx="552.5" cy="425.5" r=".5"/>
<circle cx="608.3" cy="420.4" r=".5"/>
<circle cx="372.1" cy="458.5" r=".5"/>
<circle cx="372.1" cy="445.8" r=".5"/>
<circle cx="392.4" cy="440.7" r=".5"/>
<circle cx="425.5" cy="458.5" r=".5"/>
<circle cx="547.4" cy="478.8" r=".5"/>
<circle cx="552.5" cy="489" r=".5"/>
<circle cx="372.1" cy="501.7" r=".5"/>
</g>
<g font-size="4.6">
<text x="174" y="439.3">This is a 8-bit synchronous up counter with an unexposed</text>
<text x="174" y="444.4">9th bit used to increase the max value at which it will wrap.</text>
<text x="174" y="454.6">The output value goes from 08 to FF, then from E8 to FF.</text>
<text x="174" y="459.6">Thus the wrap effectively occurs once every 256-8+24 = 272 clock periods.</text>
<text x="174" y="469.8">The value on the pins is inverted with pin 18 is high.</text>
<text x="174" y="480">Certainly a line &amp; vblank counter with a screen flipping option.</text>
</g>
<g font-size="4">
<text x="643.9" y="540.3">Deco VSC30</text>
<text x="704.9" y="540.3">03/05/2022</text>
<text x="707.4" y="550.5">1/2</text>
</g>
<g font-size="3.4">
<text x="595.5" y="22.1">P31</text>
<text x="384.7" y="31">D9</text>
<text x="209.4" y="38.6">M5</text>
<text x="270.4" y="41.1">M7</text>
<text x="298.3" y="42.4">D4</text>
<text x="450.7" y="43.7">J13</text>
<text x="209.4" y="56.4">B9</text>
<text x="614" y="58.9">N30</text>
<text x="239.9" y="66.5">M8</text>
<text x="333.9" y="69.1">B21</text>
<text x="369.4" y="70.4">B20</text>
<text x="450.7" y="71.6">B27</text>
<text x="481.2" y="69.1">C28</text>
<text x="521.8" y="69.1">C17</text>
<text x="557.4" y="67.8">B17</text>
<text x="450.7" y="94.5">A17</text>
<text x="415.1" y="109.7">B24</text>
<text x="614" y="109.7">J25</text>
<text x="450.7" y="119.9">B29</text>
<text x="481.2" y="117.4">D8</text>
<text x="521.8" y="117.4">B1</text>
<text x="557.4" y="116.1">A12</text>
<text x="450.7" y="142.8">A23</text>
<text x="415.1" y="158">A19</text>
<text x="614" y="158">J30</text>
<text x="481.2" y="165.6">B25</text>
<text x="521.8" y="165.6">C9</text>
<text x="557.4" y="164.4">A13</text>
<text x="450.7" y="168.2">B31</text>
<text x="614" y="193.6">N22</text>
<text x="118" y="202.5">G48</text>
<text x="138.3" y="202.5">G43</text>
<text x="382.1" y="203.7">A21</text>
<text x="450.7" y="203.7">D11</text>
<text x="483.7" y="206.3">D13</text>
<text x="521.8" y="206.3">D15</text>
<text x="557.4" y="205">A16</text>
<text x="415.1" y="213.8">B15</text>
<text x="138.3" y="217.7">G45</text>
<text x="382.1" y="221.5">B13</text>
<text x="138.3" y="232.9">G41</text>
<text x="382.1" y="239.3">B16</text>
<text x="450.7" y="252">D5</text>
<text x="118" y="253.3">C32</text>
<text x="135.7" y="253.3">C29</text>
<text x="118" y="273.6">G21</text>
<text x="402.4" y="274.8">L12</text>
<text x="118" y="288.8">G23</text>
<text x="349.1" y="290.1">J15</text>
<text x="450.7" y="292.6">J12</text>
<text x="118" y="306.6">A32</text>
<text x="614" y="307.9">N17</text>
<text x="557.4" y="316.8">N12</text>
<text x="118" y="321.8">G9</text>
<text x="382.1" y="319.3">N13</text>
<text x="450.7" y="320.6">P17</text>
<text x="481.2" y="318">N16</text>
<text x="521.8" y="318">L1</text>
<text x="318.6" y="328.2">L9</text>
<text x="118" y="337.1">G12</text>
<text x="278" y="340.9">L14</text>
<text x="450.7" y="338.3">R9</text>
<text x="118" y="352.3">G15</text>
<text x="138.3" y="352.3">G13</text>
<text x="450.7" y="356.1">R11</text>
<text x="138.3" y="367.6">D1</text>
<text x="614" y="371.4">R33</text>
<text x="483.7" y="381.5">R15</text>
<text x="524.4" y="381.5">R25</text>
<text x="559.9" y="380.3">N9</text>
<text x="402.4" y="384.1">J9</text>
<text x="450.7" y="384.1">R13</text>
<text x="614" y="412">R38</text>
<text x="450.7" y="419.6">P20</text>
<text x="483.7" y="422.2">P23</text>
<text x="524.4" y="422.2">R17</text>
<text x="559.9" y="420.9">N1</text>
<text x="450.7" y="437.4">P13</text>
<text x="402.4" y="455.2">P9</text>
<text x="450.7" y="455.2">P21</text>
<text x="614" y="475.5">N25</text>
<text x="450.7" y="483.1">N5</text>
<text x="483.7" y="485.7">N7</text>
<text x="524.4" y="485.7">P1</text>
<text x="559.9" y="484.4">N4</text>
<text x="402.4" y="500.9">P15</text>
<text x="450.7" y="500.9">P11</text>
<text x="402.4" y="518.7">M1</text>
<text x="450.7" y="521.2">M2</text>
<text x="402.4" y="536.5">M3</text>
</g>
<g font-size="2.4">
<text x="491.6" y="27.4">C29</text>
<text x="576.1" y="27.4">PIN18</text>
<text x="368.2" y="35">D5</text>
<text x="492.7" y="32.5">D1</text>
<text x="595.5" y="32.6">PBUF</text>
<text x="368.2" y="40.1">D1</text>
<text x="187.1" y="47.7">COUNT4</text>
<text x="187.1" y="45.2">COUNT5</text>
<text x="187.1" y="42.7">COUNT6</text>
<text x="384.7" y="44.1">NOR_2</text>
<text x="209.4" y="51.6">NAND_3</text>
<text x="298.3" y="52.9">INVERTER</text>
<text x="187.1" y="57.9">COUNT0</text>
<text x="270.4" y="54.2">NOR_2</text>
<text x="450.7" y="56.8">NAND_2</text>
<text x="187.1" y="60.4">COUNT1</text>
<text x="187.1" y="65.5">COUNT2</text>
<text x="645.2" y="65.5">C0</text>
<text x="187.1" y="68.1">COUNT3</text>
<text x="209.4" y="69.5">AND_4</text>
<text x="614" y="72">XOR_2</text>
<text x="187.1" y="75.6">COUNT7</text>
<text x="523.3" y="73.1">CLK</text>
<text x="523.3" y="75.6">D</text>
<text x="534.4" y="75.6">Q</text>
<text x="534.4" y="73.1">Q</text>
<text x="579.2" y="73.1">COUNT0</text>
<text x="239.9" y="79.6">NAND_2</text>
<text x="316.2" y="78.2">G15</text>
<text x="333.9" y="82.2">AND_2</text>
<text x="369.4" y="80.9">INVERTER</text>
<text x="481.2" y="82.2">NAND_2</text>
<text x="523.3" y="80.8">RESET</text>
<text x="557.4" y="78.3">INVERTER</text>
<text x="450.7" y="84.7">NAND_3</text>
<text x="521.8" y="84.7">DFR</text>
<text x="425.8" y="98.5">COUNT0</text>
<text x="450.7" y="107.6">NAND_3</text>
<text x="380.1" y="118.9">COUNT0</text>
<text x="645.2" y="116.3">C1</text>
<text x="415.1" y="122.8">NAND_2</text>
<text x="523.3" y="121.4">CLK</text>
<text x="523.3" y="123.9">D</text>
<text x="534.4" y="123.9">Q</text>
<text x="534.4" y="121.4">Q</text>
<text x="579.2" y="121.4">COUNT1</text>
<text x="614" y="122.8">XOR_2</text>
<text x="481.2" y="130.4">NAND_2</text>
<text x="523.3" y="129">RESET</text>
<text x="557.4" y="126.6">INVERTER</text>
<text x="450.7" y="133">NAND_3</text>
<text x="521.8" y="133">DFR</text>
<text x="380.1" y="146.8">COUNT1</text>
<text x="380.1" y="151.8">COUNT0</text>
<text x="450.7" y="155.8">NAND_4</text>
<text x="645.2" y="164.5">C2</text>
<text x="415.1" y="171.1">NAND_3</text>
<text x="523.3" y="169.7">CLK</text>
<text x="523.3" y="172.2">D</text>
<text x="534.4" y="172.2">Q</text>
<text x="534.4" y="169.7">Q</text>
<text x="579.2" y="169.7">COUNT2</text>
<text x="614" y="171.1">XOR_2</text>
<text x="481.2" y="178.6">NAND_2</text>
<text x="523.3" y="177.2">RESET</text>
<text x="557.4" y="174.9">INVERTER</text>
<text x="450.7" y="181.2">NAND_3</text>
<text x="521.8" y="181.2">DFR</text>
<text x="645.2" y="200.1">C3</text>
<text x="99.7" y="207.8">PIN2</text>
<text x="157.5" y="207.8">G43</text>
<text x="344.6" y="207.8">COUNT0</text>
<text x="614" y="206.6">XOR_2</text>
<text x="118" y="213">INVERTER</text>
<text x="138.3" y="213">PBUF</text>
<text x="344.6" y="210.3">COUNT1</text>
<text x="344.6" y="212.8">COUNT2</text>
<text x="523.3" y="210.3">CLK</text>
<text x="523.3" y="212.8">D</text>
<text x="523.3" y="215.3">SET</text>
<text x="534.4" y="212.8">Q</text>
<text x="534.4" y="210.3">Q</text>
<text x="557.4" y="215.5">INVERTER</text>
<text x="579.2" y="210.3">COUNT3</text>
<text x="382.1" y="216.7">NAND_3</text>
<text x="450.7" y="216.7">AND_3</text>
<text x="483.7" y="219.3">OR_3</text>
<text x="521.8" y="221.9">DF</text>
<text x="523.3" y="217.9">RESET</text>
<text x="157.5" y="223">G45</text>
<text x="415.1" y="226.9">NOR_2</text>
<text x="138.3" y="228.2">PBUF</text>
<text x="157.5" y="238.2">G41</text>
<text x="382.1" y="234.6">NAND_3</text>
<text x="138.3" y="243.5">PBUF</text>
<text x="382.1" y="252.3">NAND_2</text>
<text x="98.5" y="258.6">PIN19</text>
<text x="118" y="263.8">INVERTER</text>
<text x="135.7" y="263.8">PBUF</text>
<text x="155" y="258.6">C29</text>
<text x="434.3" y="261.1">D1</text>
<text x="485.2" y="258.6">D5</text>
<text x="450.7" y="265">NOR_2</text>
<text x="97.2" y="278.9">PIN7</text>
<text x="137.2" y="278.9">G21</text>
<text x="384.8" y="278.9">G13</text>
<text x="118" y="284.1">PBUF</text>
<text x="386.4" y="284">L9</text>
<text x="402.4" y="287.9">NOR_2</text>
<text x="118" y="299.3">PBUF</text>
<text x="137.2" y="294.1">G23</text>
<text x="331.4" y="294.1">G15</text>
<text x="349.1" y="303.1">AND_3</text>
<text x="450.7" y="305.7">NAND_2</text>
<text x="97.2" y="311.9">PIN1</text>
<text x="137.2" y="311.9">A32</text>
<text x="118" y="317.1">INVERTER</text>
<text x="645.2" y="314.4">C4</text>
<text x="504.3" y="322.1">C29</text>
<text x="523.3" y="322.1">CLK</text>
<text x="534.4" y="322.1">Q</text>
<text x="579.2" y="322.1">COUNT4</text>
<text x="614" y="320.9">XOR_2</text>
<text x="137.2" y="327.1">G9</text>
<text x="382.1" y="329.8">INVERTER</text>
<text x="504.2" y="329.7">G13</text>
<text x="523.3" y="324.6">D</text>
<text x="523.3" y="329.7">RESET</text>
<text x="534.4" y="324.6">Q</text>
<text x="557.4" y="327.3">INVERTER</text>
<text x="118" y="332.4">INVERTER</text>
<text x="450.7" y="333.6">NAND_3</text>
<text x="481.2" y="331.1">NAND_2</text>
<text x="521.8" y="333.6">DFR</text>
<text x="301" y="337.3">G13</text>
<text x="318.6" y="341.2">NOR_2</text>
<text x="118" y="347.6">INVERTER</text>
<text x="137.2" y="342.4">G12</text>
<text x="257.9" y="344.9">C29</text>
<text x="258.9" y="347.5">M7</text>
<text x="279.5" y="344.9">CLK</text>
<text x="279.5" y="347.5">J</text>
<text x="290.6" y="344.9">Q</text>
<text x="290.6" y="347.5">Q</text>
<text x="257.8" y="352.5">G13</text>
<text x="279.5" y="352.5">RESET</text>
<text x="279.5" y="350">K</text>
<text x="450.7" y="351.4">NAND_2</text>
<text x="157.5" y="357.6">G13</text>
<text x="278" y="356.5">JKFR</text>
<text x="118" y="362.8">PBUF</text>
<text x="138.3" y="362.8">INVERTER</text>
<text x="408.1" y="365.2">COUNT4</text>
<text x="450.7" y="369.2">NAND_3</text>
<text x="157.5" y="372.9">D1</text>
<text x="645.2" y="377.9">C5</text>
<text x="138.3" y="378.1">INVERTER</text>
<text x="139.8" y="385.6">G15</text>
<text x="375" y="388.1">COUNT4</text>
<text x="506.8" y="385.6">C29</text>
<text x="525.8" y="385.6">CLK</text>
<text x="525.8" y="388.1">D</text>
<text x="536.9" y="388.1">Q</text>
<text x="536.9" y="385.6">Q</text>
<text x="581.7" y="385.6">COUNT5</text>
<text x="614" y="384.4">XOR_2</text>
<text x="483.7" y="394.6">NAND_3</text>
<text x="506.7" y="393.2">G13</text>
<text x="525.8" y="393.2">RESET</text>
<text x="559.9" y="390.8">INVERTER</text>
<text x="402.4" y="397.1">NAND_2</text>
<text x="450.7" y="397.1">NAND_3</text>
<text x="524.4" y="397.1">DFR</text>
<text x="645.2" y="418.6">C6</text>
<text x="614" y="425.1">XOR_2</text>
<text x="506.8" y="426.2">C29</text>
<text x="525.8" y="426.2">CLK</text>
<text x="525.8" y="428.7">D</text>
<text x="536.9" y="428.7">Q</text>
<text x="536.9" y="426.2">Q</text>
<text x="559.9" y="431.4">INVERTER</text>
<text x="581.7" y="426.2">COUNT6</text>
<text x="450.7" y="432.7">NAND_2</text>
<text x="483.7" y="435.2">NAND_3</text>
<text x="506.7" y="433.8">G13</text>
<text x="524.4" y="437.8">DFR</text>
<text x="525.8" y="433.8">RESET</text>
<text x="375" y="441.4">COUNT4</text>
<text x="375" y="438.9">COUNT5</text>
<text x="450.7" y="450.5">NAND_4</text>
<text x="402.4" y="468.2">NAND_3</text>
<text x="450.7" y="468.2">NAND_3</text>
<text x="645.2" y="482.1">C7</text>
<text x="506.8" y="489.7">C29</text>
<text x="525.8" y="489.7">CLK</text>
<text x="536.9" y="489.7">Q</text>
<text x="581.7" y="489.7">COUNT7</text>
<text x="614" y="488.6">XOR_2</text>
<text x="450.7" y="496.2">NAND_2</text>
<text x="506.7" y="497.3">G13</text>
<text x="525.8" y="492.2">D</text>
<text x="525.8" y="497.3">RESET</text>
<text x="536.9" y="492.2">Q</text>
<text x="559.9" y="494.9">INVERTER</text>
<text x="483.7" y="498.7">NAND_3</text>
<text x="524.4" y="501.3">DFR</text>
<text x="377.6" y="504.9">COUNT4</text>
<text x="377.6" y="510">COUNT5</text>
<text x="377.6" y="512.6">COUNT6</text>
<text x="402.4" y="514">NAND_4</text>
<text x="450.7" y="514">NAND_3</text>
<text x="377.6" y="522.7">COUNT5</text>
<text x="377.6" y="527.8">COUNT6</text>
<text x="402.4" y="531.7">NAND_2</text>
<text x="450.7" y="534.3">OR_2</text>
<text x="640.1" y="534.3">TITLE:</text>
<text x="703.6" y="534.3">DATE:</text>
<text x="377.6" y="540.5">COUNT4</text>
<text x="703.6" y="544.5">PAGE:</text>
<text x="402.4" y="549.5">NAND_3</text>
<text x="640.1" y="550.8">BY:</text>
<text x="647.8" y="550.8">Sean Gonsalves</text>
<text x="685.9" y="550.8">REV:</text>
<text x="693.5" y="550.8">A</text>
</g>
</svg>
